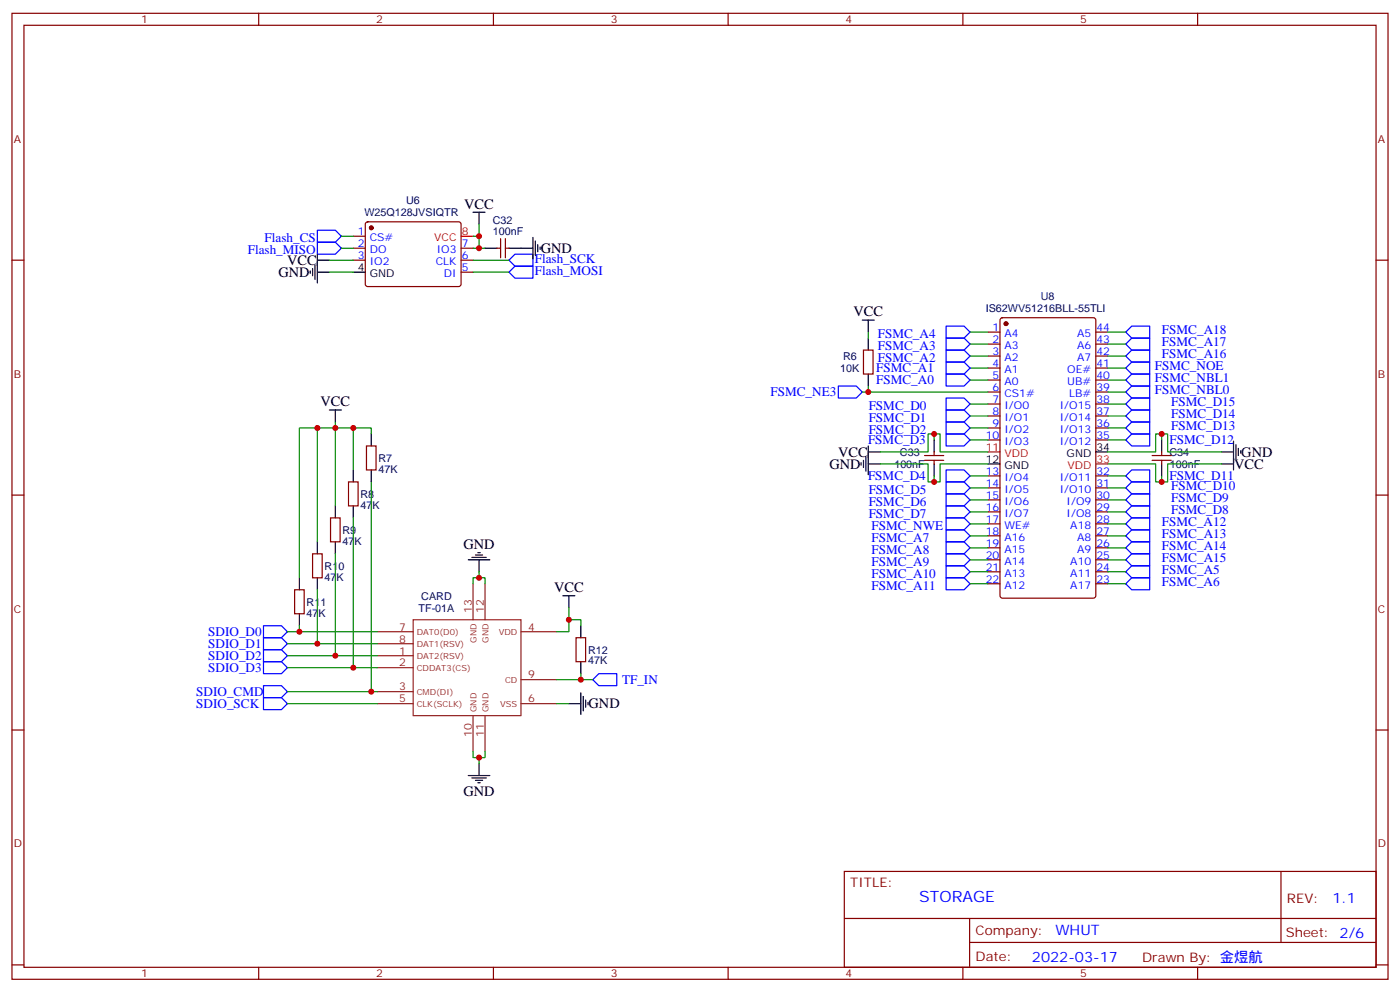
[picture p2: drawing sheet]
<svg xmlns="http://www.w3.org/2000/svg" width="412mm" height="292mm" viewBox="0 0 412 292" stroke-linecap="round" stroke-linejoin="round" font-family="sans-serif">
<g fill="none" stroke="#870000" stroke-width=".35">
<path d="M3.5 3.9h405.4v284.4h-405.4zM7.1 7.4h398.2v277.3h-398.2zM76.2 3.9v3.5M145.3 3.9v3.5M214.5 3.9v3.5M283.6 3.9v3.5M352.8 3.9v3.5M3.5 76.6h3.6M104.1 76.6h3.5M104.1 69.5h3.5M104.1 73.1h3.5M107.8 65.5l.5-.2 27.1 .1 .4 .6v17.9l-.7 .4h-27.1l-.4-.7v-17.6z"/>
<path d="M135.8 76.6h3.5M135.8 73.1h3.5M146.4 73.1h1.1M147.5 70.2v5.7M148.9 73.1h1M148.9 70.2v5.7M405.3 76.6h3.6M135.8 80.1h3.5M291 97.8h3.6M294.8 93.7l.5-.2h26.8l.6 .5 .1 81.4-.5 .6-27 .1-.7-.5v-81.4zM322.8 97.8h3.5M254.4 103h2.8v7.1h-2.8z"/>
<path d="M291 101.3h3.6M291 104.8h3.6M291 108.3h3.6M291 111.9h3.6M291 115.4h3.6M291 118.9h3.6M322.8 101.3h3.5M322.8 104.8h3.5M322.8 108.3h3.5M322.8 111.9h3.5M322.8 115.4h3.5M322.8 118.9h3.5"/>
<path d="M107.9 131.3h2.9v7h-2.9zM272.3 134.1h5.7M272.3 135.5h5.7M275.2 133v1.1M275.2 135.5v1.1M291 122.4h3.6M291 126h3.6M291 129.5h3.6M322.8 122.4h3.5M322.8 126h3.5M322.8 129.5h3.5M339.4 134.1h5.6"/>
<path d="M339.4 135.5h5.6M342.2 133v1.1M342.2 135.5v1.1M3.5 145.7h3.6M97.4 152.4h2.8v7.1h-2.8zM102.7 141.9h2.8v7h-2.8zM291 140.1h3.6M291 143.6h3.6M291 147.1h3.6M291 150.7h3.6M291 154.2h3.6M291 157.7h3.6"/>
<path d="M322.8 140.1h3.5M322.8 143.6h3.5M322.8 147.1h3.5M322.8 150.7h3.5M322.8 154.2h3.5M322.8 157.7h3.5M405.3 145.7h3.6M86.8 173.6h2.8v7.1h-2.8zM92.1 163h2.8v7.1h-2.8zM291 161.3h3.6M291 164.8h3.6M291 168.3h3.6"/>
<path d="M291 171.8h3.6M322.8 161.3h3.5M322.8 164.8h3.5M322.8 168.3h3.5M322.8 171.8h3.5M169.7 187.7h2.8v7.1h-2.8zM3.5 214.9h3.6M405.3 214.9h3.6M248.7 256.5h156.6v28.2h-156.6zM377.3 256.5v20.9M248.7 270.4h156.5M285.6 277.4h119.6"/>
<path d="M285.6 270.4v14.1M3.5 284h3.6M76.2 284.7v3.6M145.3 284.7v3.6M214.5 284.7v3.6M283.6 284.7v3.6M352.8 284.7v3.6M405.3 284h3.6"/>
</g>
<g fill="#870000" stroke="#870000" stroke-width=".35">
<circle cx="109.4" cy="67.1" r=".53"/>
<circle cx="296.3" cy="95.3" r=".53"/>
</g>
<g fill="none" stroke="#000" stroke-width=".35">
<path d="M91.4 79.8v.7M92.1 79.1v2.1M92.8 78v4.2M93.5 76.6h3.5M93.5 74.8v8.5M139.3 62.5h3.6M141.1 62.5v3.5M142.9 73.1h3.5M149.9 73.1h7.1M157 69.9v6.3M157.7 70.9v4.3M158.4 72v2.1"/>
<path d="M159.1 72.7v.7M93.5 80.1h3.5M104.1 80.1h3.5M254 94.2h3.5M255.8 94.2v3.6M255.8 99.5v3.5M255.8 110.1v3.5M97 120.7h3.5M98.8 120.7v3.5M104.1 138.3v3.6M109.4 127.7v3.6M109.4 138.3v3.6"/>
<path d="M253.6 136.2v.7M254.4 135.5v2.1M255.1 134.4v4.3M255.8 136.6h3.5M255.8 133h3.5M255.8 131.3v8.4M275.2 129.5v3.5M275.2 136.6v3.5M291 136.6h3.6M322.8 133h3.5M342.2 129.5v3.5M342.2 136.6v3.5"/>
<path d="M359.8 136.6h3.6M359.8 133h3.6M363.4 129.9v8.4M364.1 130.9v4.2M364.8 132v2.1M365.5 132.7v.7M93.5 159.5v3.5M98.8 148.9v3.5M98.8 159.5v3.5M104.1 148.9v3.5M88.2 170.1v3.5M93.5 170.1v3.5"/>
<path d="M137.9 164.8h6.4M139 164.1h4.2M140.1 163.4h2.1M140.8 162.7h.7M141.1 164.8v3.5M165.8 175.4h3.5M167.6 175.4v3.5M88.2 180.7v3.5M171.1 184.2v3.5M171.1 194.8v3.5M167.6 207.1h3.5M171.1 203.9v6.4"/>
<path d="M171.8 205v4.2M172.5 206.1v2.1M173.2 206.8v.7M137.9 228.3h6.4M139 229h4.2M140.1 229.7h2.1M140.8 230.4h.7M141.1 224.8v3.5"/>
</g>
<path d="M135.8 69.5h3.5M291 133h3.6M322.8 136.6h3.5" fill="none" stroke="#f00" stroke-width=".35"/>
<g fill="none" stroke="#00f" stroke-width=".35">
<path d="M93.5 67.8h5.3l1.7 1.7-1.7 1.8h-5.3zM93.5 71.3h5.3l1.7 1.8-1.7 1.7h-5.3zM149.9 76.6l1.8-1.8h5.3v3.6h-5.3zM149.9 80.1l1.8-1.7h5.3v3.5h-5.3zM278.7 99.5h5.3l1.8 1.8-1.8 1.7h-5.3zM278.7 96h5.3l1.8 1.8-1.8 1.7h-5.3zM331.6 97.8l1.8-1.8h5.3v3.5h-5.3zM333.4 99.5h5.3v3.5h-5.3l-1.8-1.7zM246.9 113.6h5.3l1.8 1.8-1.8 1.8h-5.3zM278.7 110.1h5.3l1.8 1.8-1.8 1.7h-5.3zM278.7 106.6h5.3l1.8 1.7-1.8 1.8h-5.3zM278.7 103h5.3l1.8 1.8-1.8 1.8h-5.3z"/>
<path d="M278.7 117.2h5.3l1.8 1.7-1.8 1.8h-5.3zM331.6 108.3l1.8-1.7h5.3v3.5h-5.3zM331.6 111.9l1.8-1.8h5.3v3.5h-5.3zM331.6 118.9l1.8-1.7h5.3v3.5h-5.3zM333.4 103h5.3v3.6h-5.3l-1.8-1.8zM333.4 113.6h5.3v3.6h-5.3l-1.8-1.8zM278.7 120.7h5.3l1.8 1.7-1.8 1.8h-5.3zM278.7 124.2h5.3l1.8 1.8-1.8 1.7h-5.3zM278.7 127.7h5.3l1.8 1.8-1.8 1.8h-5.3zM278.7 138.3h5.3l1.8 1.8-1.8 1.8h-5.3zM331.6 126l1.8-1.8h5.3v3.5h-5.3zM333.4 127.7h5.3v3.6h-5.3l-1.8-1.8z"/>
<path d="M333.4 120.7h5.3v3.5h-5.3l-1.8-1.8zM278.7 159.5h5.3l1.8 1.8-1.8 1.7h-5.3zM278.7 156h5.3l1.8 1.7-1.8 1.8h-5.3zM278.7 152.4h5.3l1.8 1.8-1.8 1.8h-5.3zM278.7 141.9h5.3l1.8 1.7-1.8 1.8h-5.3zM278.7 145.4h5.3l1.8 1.7-1.8 1.8h-5.3zM278.7 148.9h5.3l1.8 1.8-1.8 1.7h-5.3zM331.6 157.7l1.8-1.7h5.3v3.5h-5.3zM331.6 150.7l1.8-1.8h5.3v3.5h-5.3zM331.6 140.1l1.8-1.8h5.3v3.6h-5.3zM333.4 159.5h5.3v3.5h-5.3l-1.8-1.7zM333.4 152.4h5.3v3.6h-5.3l-1.8-1.8z"/>
<path d="M333.4 145.4h5.3v3.5h-5.3l-1.8-1.8zM333.4 141.9h5.3v3.5h-5.3l-1.8-1.8zM278.7 170.1h5.3l1.8 1.7-1.8 1.8h-5.3zM278.7 166.5h5.3l1.8 1.8-1.8 1.8h-5.3zM278.7 163h5.3l1.8 1.8-1.8 1.7h-5.3zM331.6 164.8l1.8-1.8h5.3v3.5h-5.3zM331.6 171.8l1.8-1.7h5.3v3.5h-5.3zM333.4 166.5h5.3v3.6h-5.3l-1.8-1.8zM77.6 184.2h5.3l1.8 1.7-1.8 1.8h-5.3zM77.6 187.7h5.3l1.8 1.8-1.8 1.7h-5.3zM77.6 191.2h5.3l1.8 1.8-1.8 1.8h-5.3zM77.6 194.8h5.3l1.8 1.7-1.8 1.8h-5.3z"/>
<path d="M77.6 201.8h5.3l1.8 1.8-1.8 1.8h-5.3zM77.6 205.4h5.3l1.8 1.7-1.8 1.8h-5.3zM174.6 200.1l1.8-1.8h5.3v3.5h-5.3z"/>
</g>
<g fill="none" stroke="#008700" stroke-width=".35">
<path d="M97 76.6h7.1M100.5 69.5h3.6M100.5 73.1h3.6M139.3 73.1h3.6M139.3 69.5h1.8M139.3 76.6h10.6M141.1 66v7.1M97 80.1h7.1M139.3 80.1h10.6M255.8 97.8v1.7M285.8 97.8h5.2M326.3 97.8h5.3"/>
<path d="M254 115.4h37M255.8 113.6v1.8M285.8 108.3h5.2M285.8 101.3h5.2M285.8 104.8h5.2M285.8 111.9h5.2M285.8 118.9h5.2M326.3 108.3h5.3M326.3 101.3h5.3M326.3 104.8h5.3M326.3 111.9h5.3M326.3 115.4h5.3"/>
<path d="M326.3 118.9h5.3M93.5 126h-5.3v44.1M98.8 124.2v1.8h10.6v1.7M104.1 126v12.3M259.3 136.6h14.1v5.3h3.5v-5.3h14.1M259.3 133h14.1v-5.3h3.5v5.3h14.1M275.2 127.7v1.8M285.8 122.4h5.2M285.8 126h5.2M285.8 129.5h5.2M326.3 136.6h14.1v5.3h3.6v-5.3h15.8M326.3 133h14.1v-5.3h3.6v5.3h15.8"/>
<path d="M326.3 122.4h5.3M326.3 126h5.3M326.3 129.5h5.3M342.2 127.7v1.8M98.8 148.9v-22.9h-5.3v33.5M104.1 152.4v44.1M109.4 141.9v61.7M275.2 140.1v1.8M285.8 140.1h5.2M285.8 143.6h5.2M285.8 147.1h5.2M285.8 150.7h5.2"/>
<path d="M285.8 154.2h5.2M285.8 157.7h5.2M326.3 140.1h5.3M326.3 143.6h5.3M326.3 147.1h5.3M326.3 150.7h5.3M326.3 154.2h5.3M326.3 157.7h5.3M342.2 140.1v1.8M93.5 173.6v15.9M98.8 163v30M141.1 168.3v1.8h1.8v1.7"/>
<path d="M141.1 170.1h-1.8v1.7M167.6 178.9v7h-3.6M285.8 161.3h5.2M285.8 164.8h5.2M285.8 168.3h5.2M285.8 171.8h5.2M326.3 161.3h5.3M326.3 164.8h5.3M326.3 168.3h5.3M326.3 171.8h5.3M84.7 185.9h26.4M84.7 189.5h26.4"/>
<path d="M84.7 193h26.4M84.7 196.5h26.4M88.2 184.2v1.7M167.6 182.4h3.5v1.8M171.1 198.3v1.8h-7.1M84.7 203.6h26.4M84.7 207.1h26.4M164 207.1h3.6M171.1 200.1h3.5M139.3 221.2v1.8h1.8M142.9 221.2v1.8h-1.8v1.8"/>
</g>
<g fill="none" stroke="#8c2424" stroke-width=".35">
<path d="M139.3 171.8v10.6M142.9 171.8v10.6M111.1 193h10.6M111.1 196.5h10.6M111.1 185.9h10.6M111.1 189.5h10.6M121.7 182.4h31.8v28.2h-31.8zM153.5 185.9h10.5M111.1 203.6h10.6M111.1 207.1h10.6M139.3 210.6v10.6M142.9 210.6v10.6"/>
<path d="M153.5 207.1h10.5M153.5 200.1h10.5"/>
</g>
<g fill="#c00">
<circle cx="141.1" cy="73.1" r=".88"/>
<circle cx="141.1" cy="69.5" r=".88"/>
<circle cx="275.2" cy="127.7" r=".88"/>
<circle cx="275.2" cy="141.9" r=".88"/>
<circle cx="342.2" cy="127.7" r=".88"/>
<circle cx="342.2" cy="141.9" r=".88"/>
<circle cx="88.2" cy="185.9" r=".88"/>
<circle cx="93.5" cy="189.5" r=".88"/>
<circle cx="98.8" cy="193" r=".88"/>
<circle cx="104.1" cy="196.5" r=".88"/>
<circle cx="109.4" cy="203.6" r=".88"/>
<circle cx="104.1" cy="126" r=".88"/>
<circle cx="98.8" cy="126" r=".88"/>
<circle cx="93.5" cy="126" r=".88"/>
<circle cx="141.1" cy="170.1" r=".88"/>
<circle cx="141.1" cy="223" r=".88"/>
<circle cx="167.6" cy="182.4" r=".88"/>
<circle cx="171.1" cy="200.1" r=".88"/>
<circle cx="255.8" cy="115.4" r=".88"/>
</g>
<text font-size="4.6" fill="#00f" x="270.8" y="265.5">STORAGE</text>
<g font-size="4.2">
<text x="136.8" y="61.4">VCC</text>
<text x="84.6" y="78">VCC</text>
<text x="159.3" y="74.5">GND</text>
<text x="82" y="81.5">GND</text>
<text x="251.4" y="93.1">VCC</text>
<text x="94.4" y="119.6">VCC</text>
<text x="246.9" y="134.5">VCC</text>
<text x="365.7" y="134.5">GND</text>
<text x="244.3" y="138">GND</text>
<text x="363.5" y="138">VCC</text>
<text x="136.5" y="161.5">GND</text>
<text x="163.2" y="174.3">VCC</text>
<text x="173.4" y="208.5">GND</text>
<text x="136.5" y="234.4">GND</text>
</g>
<g font-size="4.2" fill="#00f">
<text x="392.5" y="265.8">1.1</text>
<text x="310.9" y="275.3">WHUT</text>
<text x="304" y="283.1">2022-03-17</text>
</g>
<g font-size="3.9" fill="#00f">
<text x="77.9" y="71.3">Flash_CS</text>
<text x="73" y="74.8">Flash_MISO</text>
<text x="157.5" y="77.4">Flash_SCK</text>
<text x="157.5" y="80.9">Flash_MOSI</text>
<text x="258.6" y="99.6">FSMC_A4</text>
<text x="342.3" y="98.4">FSMC_A18</text>
<text x="342.3" y="101.9">FSMC_A17</text>
<text x="258.6" y="106.7">FSMC_A2</text>
<text x="258.6" y="103.1">FSMC_A3</text>
<text x="342.3" y="105.5">FSMC_A16</text>
<text x="258.1" y="113.1">FSMC_A0</text>
<text x="258.1" y="109.6">FSMC_A1</text>
<text x="340.2" y="109">FSMC_NOE</text>
<text x="340.2" y="112.5">FSMC_NBL1</text>
<text x="227" y="116.6">FSMC_NE3</text>
<text x="340.2" y="116.1">FSMC_NBL0</text>
<text x="345" y="119.6">FSMC_D15</text>
<text x="255.9" y="120.8">FSMC_D0</text>
<text x="255.9" y="124.3">FSMC_D1</text>
<text x="345" y="123.1">FSMC_D14</text>
<text x="255.7" y="130.8">FSMC_D3</text>
<text x="255.9" y="127.8">FSMC_D2</text>
<text x="344.5" y="130.8">FSMC_D12</text>
<text x="345" y="126.6">FSMC_D13</text>
<text x="255.7" y="141.3">FSMC_D4</text>
<text x="344.5" y="141.3">FSMC_D11</text>
<text x="255.9" y="145.5">FSMC_D5</text>
<text x="255.9" y="149">FSMC_D6</text>
<text x="345" y="147.8">FSMC_D9</text>
<text x="345" y="144.3">FSMC_D10</text>
<text x="255.9" y="152.5">FSMC_D7</text>
<text x="342.3" y="154.9">FSMC_A12</text>
<text x="345" y="151.3">FSMC_D8</text>
<text x="256.7" y="159.6">FSMC_A7</text>
<text x="256.7" y="156">FSMC_NWE</text>
<text x="342.3" y="158.4">FSMC_A13</text>
<text x="342.3" y="161.9">FSMC_A14</text>
<text x="256.7" y="166.6">FSMC_A9</text>
<text x="256.7" y="163.1">FSMC_A8</text>
<text x="342.3" y="165.4">FSMC_A15</text>
<text x="256.7" y="170.2">FSMC_A10</text>
<text x="256.7" y="173.7">FSMC_A11</text>
<text x="342.3" y="172.5">FSMC_A6</text>
<text x="342.3" y="169">FSMC_A5</text>
<text x="61.4" y="187.2">SDIO_D0</text>
<text x="61.4" y="190.7">SDIO_D1</text>
<text x="61.4" y="194.3">SDIO_D2</text>
<text x="61.4" y="197.8">SDIO_D3</text>
<text x="183.2" y="201.3">TF_IN</text>
<text x="57.8" y="204.8">SDIO_CMD</text>
<text x="57.8" y="208.4">SDIO_SCK</text>
</g>
<g font-size="3.9" fill="#800">
<text x="250.5" y="261.1">TITLE:</text>
<text x="379.1" y="265.8">REV:</text>
<text x="287.4" y="275.3">Company:</text>
<text x="378.7" y="275.9">Sheet: 2/6</text>
<text x="287.4" y="283">Date:</text>
<text x="336.4" y="283.1">Drawn By: 金煜航</text>
</g>
<g font-size="3.2" fill="#800">
<text x="41.6" y="6.9">1</text>
<text x="110.8" y="6.9">2</text>
<text x="179.9" y="6.9">3</text>
<text x="249.1" y="6.9">4</text>
<text x="318.2" y="6.9">5</text>
<text x="4.1" y="42">A</text>
<text x="405.9" y="42">A</text>
<text x="4.1" y="111.2">B</text>
<text x="405.9" y="111.2">B</text>
<text x="4.1" y="180.3">C</text>
<text x="405.9" y="180.3">C</text>
<text x="4.1" y="249.4">D</text>
<text x="405.9" y="249.4">D</text>
<text x="41.6" y="287.7">1</text>
<text x="110.8" y="287.7">2</text>
<text x="179.9" y="287.7">3</text>
<text x="249.1" y="287.7">4</text>
<text x="318.2" y="287.7">5</text>
</g>
<g font-size="3.2" fill="#000080">
<text x="107.3" y="63.6">W25Q128JVSIQTR</text>
<text x="119.6" y="60.1">U6</text>
<text x="145.2" y="66">C32</text>
<text x="145.1" y="69.2">100nF</text>
<text x="306.6" y="88.3">U8</text>
<text x="290.4" y="91.8">IS62WV51216BLL-55TLI</text>
<text x="248.4" y="105.9">R6</text>
<text x="247.5" y="109.5">10K</text>
<text x="111.5" y="135.9">R7</text>
<text x="263.4" y="137.7">100nF</text>
<text x="265.1" y="134.2">C33</text>
<text x="344.5" y="134.2">C34</text>
<text x="344.6" y="137.7">100nF</text>
<text x="111.5" y="139.1">47K</text>
<text x="106.2" y="149.7">47K</text>
<text x="106.2" y="146.5">R8</text>
<text x="100.9" y="160.3">47K</text>
<text x="100.9" y="157.1">R9</text>
<text x="95.6" y="167.7">R10</text>
<text x="95.6" y="170.9">47K</text>
<text x="90.3" y="178.3">R11</text>
<text x="124.1" y="176.5">CARD</text>
<text x="90.3" y="181.5">47K</text>
<text x="123.3" y="180">TF-01A</text>
<text x="173.2" y="195.6">47K</text>
<text x="173.2" y="192.4">R12</text>
</g>
<g font-size="3.2" fill="#00f">
<text x="105.4" y="69.2">1</text>
<text x="108.9" y="70.9">CS#</text>
<text x="105.4" y="72.7">2</text>
<text x="105.4" y="76.2">3</text>
<text x="108.9" y="74.5">DO</text>
<text x="108.9" y="78">IO2</text>
<text x="128.3" y="78">CLK</text>
<text x="128.7" y="74.5">IO3</text>
<text x="136" y="76.2">6</text>
<text x="136" y="72.7">7</text>
<text x="130.7" y="81.5">DI</text>
<text x="136" y="79.8">5</text>
<text x="292.4" y="97.4">1</text>
<text x="292.4" y="100.9">2</text>
<text x="295.9" y="99.2">A4</text>
<text x="317.3" y="99.2">A5</text>
<text x="323" y="100.9">43</text>
<text x="323" y="97.4">44</text>
<text x="292.4" y="104.5">3</text>
<text x="292.4" y="108">4</text>
<text x="295.9" y="102.7">A3</text>
<text x="295.9" y="106.2">A2</text>
<text x="317.3" y="106.2">A7</text>
<text x="317.3" y="102.7">A6</text>
<text x="323" y="108">41</text>
<text x="323" y="104.5">42</text>
<text x="292.4" y="111.5">5</text>
<text x="295.9" y="109.7">A1</text>
<text x="295.9" y="113.3">A0</text>
<text x="314.4" y="109.7">OE#</text>
<text x="314.4" y="113.3">UB#</text>
<text x="323" y="111.5">40</text>
<text x="292.4" y="115">6</text>
<text x="292.4" y="118.6">7</text>
<text x="295.9" y="116.8">CS1#</text>
<text x="314.9" y="116.8">LB#</text>
<text x="323" y="118.6">38</text>
<text x="323" y="115">39</text>
<text x="292.4" y="122.1">8</text>
<text x="292.4" y="125.6">9</text>
<text x="295.9" y="120.3">I/O0</text>
<text x="295.9" y="123.9">I/O1</text>
<text x="312.2" y="123.9">I/O14</text>
<text x="312.2" y="120.3">I/O15</text>
<text x="323" y="125.6">36</text>
<text x="323" y="122.1">37</text>
<text x="290.4" y="129.2">10</text>
<text x="295.9" y="127.4">I/O2</text>
<text x="295.9" y="130.9">I/O3</text>
<text x="312.2" y="130.9">I/O12</text>
<text x="312.2" y="127.4">I/O13</text>
<text x="323" y="129.2">35</text>
<text x="290.4" y="139.7">13</text>
<text x="290.4" y="143.3">14</text>
<text x="295.9" y="141.5">I/O4</text>
<text x="312.2" y="141.5">I/O11</text>
<text x="323" y="143.3">31</text>
<text x="323" y="139.7">32</text>
<text x="290.4" y="146.8">15</text>
<text x="295.9" y="145">I/O5</text>
<text x="295.9" y="148.6">I/O6</text>
<text x="312.2" y="145">I/O10</text>
<text x="314.2" y="148.6">I/O9</text>
<text x="323" y="146.8">30</text>
<text x="290.4" y="150.3">16</text>
<text x="290.4" y="153.8">17</text>
<text x="295.9" y="152.1">I/O7</text>
<text x="295.9" y="155.6">WE#</text>
<text x="314.2" y="152.1">I/O8</text>
<text x="315.3" y="155.6">A18</text>
<text x="323" y="153.8">28</text>
<text x="323" y="150.3">29</text>
<text x="290.4" y="157.4">18</text>
<text x="290.4" y="160.9">19</text>
<text x="295.9" y="159.1">A16</text>
<text x="317.3" y="159.1">A8</text>
<text x="323" y="160.9">26</text>
<text x="323" y="157.4">27</text>
<text x="290.4" y="164.4">20</text>
<text x="290.4" y="168">21</text>
<text x="295.9" y="162.7">A15</text>
<text x="295.9" y="166.2">A14</text>
<text x="315.3" y="166.2">A10</text>
<text x="317.3" y="162.7">A9</text>
<text x="323" y="168">24</text>
<text x="323" y="164.4">25</text>
<text x="290.4" y="171.5">22</text>
<text x="295.9" y="169.7">A13</text>
<text x="295.9" y="173.2">A12</text>
<text x="315.3" y="173.2">A17</text>
<text x="315.3" y="169.7">A11</text>
<text x="323" y="171.5">23</text>
</g>
<g font-size="3.2" fill="#f00">
<text x="127.9" y="70.9">VCC</text>
<text x="136" y="69.2">8</text>
<text x="290.4" y="132.7">11</text>
<text x="295.9" y="134.4">VDD</text>
<text x="314.4" y="138">VDD</text>
<text x="323" y="136.2">33</text>
</g>
<g font-size="3.2">
<text x="105.4" y="79.8">4</text>
<text x="108.9" y="81.5">GND</text>
<text x="290.4" y="136.2">12</text>
<text x="295.9" y="138">GND</text>
<text x="314.2" y="134.4">GND</text>
<text x="323" y="132.7">34</text>
</g>
<g font-size="3.2" fill="#8d2323">
<text x="117.6" y="185.6">7</text>
<text x="139" y="180.3" transform="rotate(-90 139 180.3)">13</text>
<text x="142.5" y="180.3" transform="rotate(-90 142.5 180.3)">12</text>
<text x="155.6" y="185.6">4</text>
<text x="117.6" y="189.1">8</text>
<text x="117.6" y="192.7">1</text>
<text x="117.6" y="196.2">2</text>
<text x="117.6" y="203.2">3</text>
<text x="155.6" y="199.7">9</text>
<text x="117.6" y="206.8">5</text>
<text x="155.6" y="206.8">6</text>
<text x="139" y="216.8" transform="rotate(-90 139 216.8)">10</text>
<text x="142.5" y="216.8" transform="rotate(-90 142.5 216.8)">11</text>
</g>
<g font-size="2.5" fill="#8d2323">
<text x="122.8" y="187">DAT0(D0)</text>
<text x="122.8" y="190.5">DAT1(RSV)</text>
<text x="140.4" y="189.1" transform="rotate(-90 140.4 189.1)">GND</text>
<text x="143.9" y="189.1" transform="rotate(-90 143.9 189.1)">GND</text>
<text x="146.9" y="187">VDD</text>
<text x="122.8" y="194.1">DAT2(RSV)</text>
<text x="122.8" y="197.6">CDDAT3(CS)</text>
<text x="148.8" y="201.1">CD</text>
<text x="122.8" y="204.6">CMD(DI)</text>
<text x="122.8" y="208.2">CLK(SCLK)</text>
<text x="140.4" y="209.6" transform="rotate(-90 140.4 209.6)">GND</text>
<text x="143.9" y="209.6" transform="rotate(-90 143.9 209.6)">GND</text>
<text x="147.3" y="208.2">VSS</text>
</g>
</svg>
